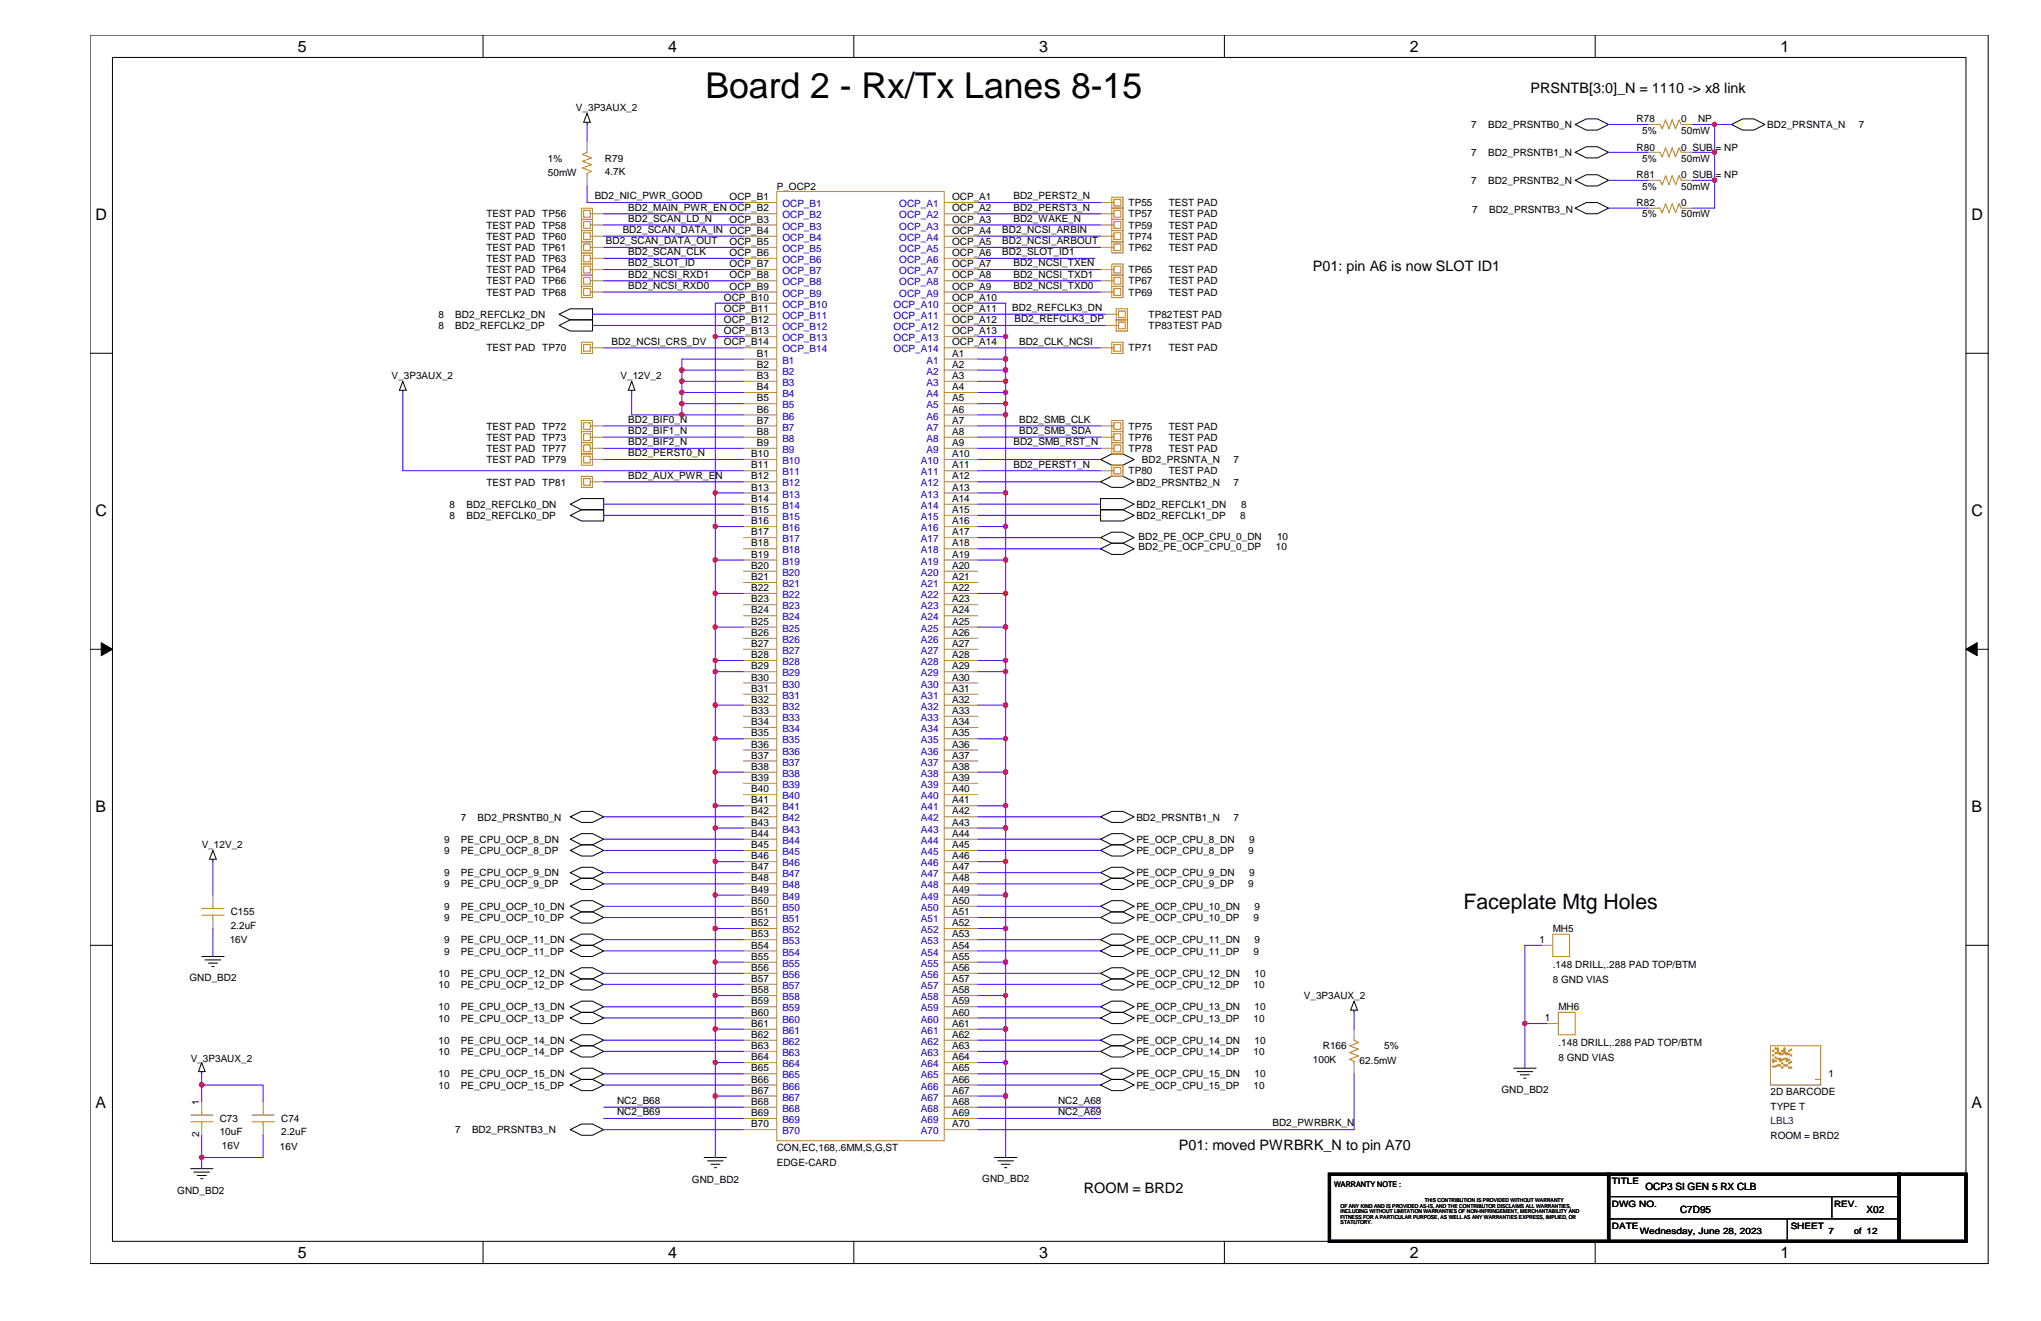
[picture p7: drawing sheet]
<svg xmlns="http://www.w3.org/2000/svg" width="432mm" height="279mm" viewBox="0 0 432 279" stroke-linecap="round" stroke-linejoin="round" font-family="sans-serif">
<path d="M19 7.4h401.6v259.8h-401.5zM23.8 12.1h392.1v250.5h-392.1z" fill="none" stroke="#000" stroke-width=".21"/>
<g fill="#fff">
<path d="M63 7.9h1.9v3.8h-1.9z"/>
<path d="M63 263.1h1.9v3.7h-1.9z"/>
</g>
<path d="M102.2 7.4v4.7M102.2 262.6v4.7" fill="none" stroke="#000" stroke-width=".21"/>
<g fill="#fff">
<path d="M141.4 7.9h1.9v3.8h-1.9z"/>
<path d="M141.4 263.1h1.9v3.7h-1.9z"/>
</g>
<path d="M180.6 7.4v4.7M180.6 262.6v4.7" fill="none" stroke="#000" stroke-width=".21"/>
<g fill="#fff">
<path d="M219.8 7.9h1.9v3.8h-1.9z"/>
<path d="M219.8 263.1h1.9v3.7h-1.9z"/>
</g>
<path d="M259 7.4v4.7M259 262.6v4.7" fill="none" stroke="#000" stroke-width=".21"/>
<g fill="#fff">
<path d="M298.2 7.9h1.9v3.8h-1.9z"/>
<path d="M298.2 263.1h1.9v3.7h-1.9z"/>
</g>
<path d="M337.5 7.4v4.7M337.5 262.6v4.7" fill="none" stroke="#000" stroke-width=".21"/>
<g fill="#fff">
<path d="M376.7 7.9h1.8v3.8h-1.8z"/>
<path d="M376.7 263.1h1.8v3.7h-1.8z"/>
<path d="M20.2 43.4h2.5v3.8h-2.5z"/>
<path d="M417.1 43.4h2.5v3.8h-2.5z"/>
<path d="M20.2 106h2.5v3.8h-2.5z"/>
<path d="M417.1 106h2.5v3.8h-2.5z"/>
</g>
<path d="M19.1 74.7h4.7M415.9 74.7h4.8" fill="none" stroke="#000" stroke-width=".21"/>
<g fill="#fff">
<path d="M20.2 168.6h2.3v3.8h-2.3z"/>
<path d="M417.1 168.6h2.3v3.8h-2.3z"/>
</g>
<path d="M19.1 137.3h4.7M415.9 137.3h4.8" fill="none" stroke="#000" stroke-width=".21"/>
<path d="M21.4 135.9l2.4 1.4-2.4 1.4zM415.9 137.3l2.4-1.4v2.8z" fill="#000" stroke="#000" stroke-width=".21"/>
<g fill="#fff">
<path d="M20.2 231.2h2.3v3.8h-2.3z"/>
<path d="M417.1 231.2h2.3v3.8h-2.3z"/>
</g>
<g fill="none" stroke="#000" stroke-width=".21">
<path d="M124.2 24l.7 1.9h-1.4zM124.2 25.9v.4M333.2 26.3l2.4-1.2h2.3l2.4 1.2-2.4 1.2h-2.3zM333.2 32.2l2.4-1.2h2.3l2.4 1.2-2.4 1.2h-2.3zM333.2 38.1l2.4-1.1h2.3l2.4 1.1-2.4 1.2h-2.3zM366.3 26.3l2.4-1.2h2.4l2.3 1.2-2.3 1.2h-2.4zM333.2 44l2.4-1.2h2.3l2.4 1.2-2.4 1.2h-2.3zM118.3 66.5l2.4-1.2h4.6v2.3h-4.6zM118.3 68.8l2.4-1.2h4.6v2.4h-4.6zM85.2 82.5v.5M85.2 80.6l.7 1.9h-1.4zM133.6 80.6l.7 1.9h-1.4z"/>
<path d="M133.6 82.5v.5M232.8 97.2l2.4-1.2h2.4l2.3 1.2-2.3 1.2h-2.4zM120.7 106.6l2.3-1.1h4.7v2.3h-4.7zM120.7 109l2.3-1.2h4.7v2.4h-4.7zM232.8 105.5h4.8l2.3 1.1-2.3 1.2h-4.8zM232.8 107.8h4.8l2.3 1.2-2.3 1.2h-4.8zM232.8 101.9l2.4-1.1h2.4l2.3 1.1-2.3 1.2h-2.4zM232.8 116.1l2.4-1.2h2.4l2.3 1.2-2.3 1.2h-2.4zM232.8 113.7l2.4-1.1h2.4l2.3 1.1-2.3 1.2h-2.4zM45 179.9l.8 1.8h-1.5zM120.6 172.8l2.4-1.2h2.3l2.4 1.2-2.4 1.1h-2.3zM120.6 179.9l2.4-1.2h2.3l2.4 1.2-2.4 1.2h-2.3z"/>
<path d="M120.6 177.5l2.4-1.2h2.3l2.4 1.2-2.4 1.2h-2.3zM232.8 172.8l2.4-1.2h2.4l2.3 1.2-2.3 1.1h-2.4zM232.8 177.5l2.4-1.2h2.4l2.3 1.2-2.3 1.2h-2.4zM232.8 179.9l2.4-1.2h2.4l2.3 1.2-2.3 1.2h-2.4zM19.1 199.9h4.7M45 181.7v.5M120.6 194.1l2.4-1.2h2.3l2.4 1.2-2.4 1.1h-2.3zM120.6 191.7l2.4-1.2h2.3l2.4 1.2-2.4 1.2h-2.3zM120.6 186.9l2.4-1.1h2.3l2.4 1.1-2.4 1.2h-2.3zM120.6 184.6l2.4-1.2h2.3l2.4 1.2-2.4 1.2h-2.3zM120.6 198.8l2.4-1.2h2.3l2.4 1.2-2.4 1.1h-2.3zM232.8 184.6l2.4-1.2h2.4l2.3 1.2-2.3 1.2h-2.4z"/>
<path d="M232.8 191.7l2.4-1.2h2.4l2.3 1.2-2.3 1.2h-2.4zM232.8 198.8l2.4-1.2h2.4l2.3 1.2-2.3 1.1h-2.4zM232.8 194.1l2.4-1.2h2.4l2.3 1.2-2.3 1.1h-2.4zM232.8 186.9l2.4-1.1h2.4l2.3 1.1-2.3 1.2h-2.4zM415.9 199.9h4.8M42.7 202.3h4.7M43.4 203h3.3M44.1 203.7h1.9M44.8 204.4h.5M120.6 201.1l2.4-1.2h2.3l2.4 1.2-2.4 1.2h-2.3zM120.6 208.2l2.4-1.1h2.3l2.4 1.1-2.4 1.2h-2.3zM120.6 215.3l2.4-1.2h2.3l2.4 1.2-2.4 1.2h-2.3z"/>
<path d="M120.6 212.9l2.4-1.1h2.3l2.4 1.1-2.4 1.2h-2.3zM120.6 205.9l2.4-1.2h2.3l2.4 1.2-2.4 1.2h-2.3zM232.8 201.1l2.4-1.2h2.4l2.3 1.2-2.3 1.2h-2.4zM232.8 205.9l2.4-1.2h2.4l2.3 1.2-2.3 1.2h-2.4zM232.8 212.9l2.4-1.1h2.4l2.3 1.1-2.3 1.2h-2.4zM232.8 215.3l2.4-1.2h2.4l2.3 1.2-2.3 1.2h-2.4zM232.8 208.2l2.4-1.1h2.4l2.3 1.1-2.3 1.2h-2.4zM286.5 211.8l.7 1.9h-1.4zM286.5 213.7v.4M42.7 226.7v.4M42.7 224.7l.7 2h-1.4zM120.6 238.9l2.4-1.2h2.3l2.4 1.2-2.4 1.2h-2.3z"/>
<path d="M120.6 222.4l2.4-1.2h2.3l2.4 1.2-2.4 1.2h-2.3zM120.6 220l2.4-1.1h2.3l2.4 1.1-2.4 1.2h-2.3zM120.6 229.5l2.4-1.2h2.3l2.4 1.2-2.4 1.2h-2.3zM120.6 227.1l2.4-1.2h2.3l2.4 1.2-2.4 1.2h-2.3zM232.8 220l2.4-1.1h2.4l2.3 1.1-2.3 1.2h-2.4zM232.8 227.1l2.4-1.2h2.4l2.3 1.2-2.3 1.2h-2.4zM232.8 229.5l2.4-1.2h2.4l2.3 1.2-2.3 1.2h-2.4zM232.8 222.4l2.4-1.2h2.4l2.3 1.2-2.3 1.2h-2.4zM320.3 225.9h4.7M321 226.7h3.3M321.6 227.3h2M322.4 228h.4"/>
<path d="M40.3 247.2h4.7M41 247.9h3.3M41.7 248.6h1.9M42.5 249.3h.4M149 244.8h4.7M149.7 245.5h3.3M150.4 246.3h1.9M151.1 247h.5M210.4 244.8h4.7M211.1 245.5h3.3M211.8 246.3h1.9M212.5 247h.5"/>
<path d="M340.3 253.1h61.4M340.3 257.8h61.4M378.1 257.8v4.8M387.6 253.1v4.7"/>
</g>
<path d="M281.3 248.4h59v14.2h-59zM340.3 248.4h61.4v14.2h-61.4zM401.7 248.4h14.2v14.2h-14.2z" fill="none" stroke="#000" stroke-width=".68"/>
<g fill="none" stroke="#cc8006" stroke-width=".21">
<path d="M124.2 32.2l-1 .5 1.9 .7-1.9 .7 1.9 .7-1.9 .7 1.9 .7-.9 .5v.3M350.9 38.1h.3l.5 1 .7-1.9 .7 1.9 .7-1.9 .7 1.9 .7-1.9 .5 .9M350.9 26.3h.3l.5 1 .7-1.9 .7 1.9 .7-1.9 .7 1.9 .7-1.9 .5 .9M350.9 32.2h.3l.5 1 .7-1.9 .7 1.9 .7-1.9 .7 1.9 .7-1.9 .5 .9M123 55.8h2.3v2.4h-2.3zM123 44h2.3v2.4h-2.3zM123 48.8h2.3v2.3h-2.3zM123 58.2h2.3v2.4h-2.3zM123 53.5h2.3v2.3h-2.3zM123 51.1h2.3v2.4h-2.3zM123 46.4h2.3v2.4h-2.3zM123.5 56.3h1.4v1.4h-1.4z"/>
<path d="M123.5 44.5h1.4v1.4h-1.4zM123.5 49.2h1.4v1.5h-1.4zM123.5 58.7h1.4v1.4h-1.4zM123.5 54h1.4v1.4h-1.4zM123.5 51.6h1.4v1.4h-1.4zM123.5 46.9h1.4v1.4h-1.4zM124.9 57h.4M124.9 45.2h.4M124.9 50h.4M124.9 59.4h.4M124.9 54.7h.4M124.9 52.3h.4"/>
<path d="M124.9 47.6h.4M164.3 40.5h35.5v200.8h-35.5zM235.2 50h.5M235.2 52.3h.5M235.2 57h.5M235.2 59.4h.5M235.2 45.2h.5M235.2 42.8h.5M235.2 47.6h.5M235.2 48.8h2.4v2.3h-2.4zM235.2 51.1h2.4v2.4h-2.4zM235.2 55.8h2.4v2.4h-2.4z"/>
<path d="M235.2 58.2h2.4v2.4h-2.4zM235.2 44h2.4v2.4h-2.4zM235.2 41.7h2.4v2.3h-2.4zM235.2 46.4h2.4v2.4h-2.4zM235.7 49.2h1.4v1.5h-1.4zM235.7 51.6h1.4v1.4h-1.4zM235.7 56.3h1.4v1.4h-1.4zM235.7 58.7h1.4v1.4h-1.4zM235.7 44.5h1.4v1.4h-1.4zM235.7 42.2h1.4v1.4h-1.4zM235.7 46.9h1.4v1.4h-1.4zM350.9 44h.3l.5 1 .7-1.9 .7 1.9 .7-1.9 .7 1.9 .7-1.9 .5 .9"/>
<path d="M123 72.4h2.3v2.4h-2.3zM123 60.6h2.3v2.3h-2.3zM123.5 72.9h1.4v1.4h-1.4zM123.5 61h1.4v1.5h-1.4zM124.9 73.6h.4M124.9 61.8h.4M235.2 61.8h.5M235.2 73.6h.5M235.2 60.6h2.4v2.3h-2.4zM235.2 72.4h2.4v2.4h-2.4zM235.7 61h1.4v1.5h-1.4zM235.7 72.9h1.4v1.4h-1.4z"/>
<path d="M236.1 68.8h.5M236.1 66.5h.5M236.1 67.6h2.4v2.4h-2.4zM236.1 65.3h2.4v2.3h-2.4zM236.6 68.1h1.4v1.5h-1.4zM236.6 65.8h1.4v1.4h-1.4zM123 88.9h2.3v2.4h-2.3zM123 91.3h2.3v2.3h-2.3zM123 93.6h2.3v2.4h-2.3zM123 96h2.3v2.4h-2.3zM123.5 89.4h1.4v1.4h-1.4zM123.5 91.7h1.4v1.5h-1.4z"/>
<path d="M123.5 94.1h1.4v1.4h-1.4zM123.5 96.5h1.4v1.4h-1.4zM124.9 90.1h.4M124.9 92.5h.4M124.9 94.8h.4M124.9 97.2h.4M235.2 90.1h.5M235.2 94.8h.5M235.2 99.6h.5M235.2 92.5h.5M235.2 88.9h2.4v2.4h-2.4zM235.2 93.6h2.4v2.4h-2.4z"/>
<path d="M235.2 98.4h2.4v2.4h-2.4zM235.2 91.3h2.4v2.3h-2.4zM235.7 89.4h1.4v1.4h-1.4zM235.7 94.1h1.4v1.4h-1.4zM235.7 98.8h1.4v1.4h-1.4zM235.7 91.7h1.4v1.5h-1.4zM123 100.8h2.3v2.3h-2.3zM123.5 101.2h1.4v1.4h-1.4zM124.9 101.9h.4M42.7 192.2h4.7M42.7 193.5h4.7M45 191.7v.5"/>
<path d="M45 193.5v.6M328.5 197.6h3.6v4.7h-3.6zM329.7 214.1h3.5v4.8h-3.5zM40.3 237.3h4.7M40.3 235.8h4.7M42.7 237.3v.4M42.7 235.4v.4M53.3 235.8h4.7M53.3 237.3h4.7M55.7 235.4v.4M55.7 237.3v.4M286.5 220l.9 .5-1.9 .7 1.9 .7-1.9 .7 1.9 .8-1.9 .6 1 .5v.2"/>
<path d="M374.6 221.2h10.6v8.3h-10.6zM375 225.5h.3v.2h-.3zM375 224.5h.3v.2h-.3zM375 224h.3v.3h-.3zM375 223.1h.3v.3h-.3zM375 222.2h.3v.2h-.3zM375.5 225.5h.3v.2h-.3zM375.5 224.3h.3v.2h-.3zM375.5 223.6h.3v.2h-.3zM375.5 222.6h.3v.2h-.3zM375.5 221.7h.3v.2h-.3zM376 221.7h.2v.2h-.2z"/>
<path d="M376 222.2h.2v.2h-.2zM376 222.6h.2v.2h-.2zM376 223.8h.2v.2h-.2zM376 225.2h.2v.3h-.2zM376.5 222.6h.2v.2h-.2zM376.5 222.8h.2v.3h-.2zM376.5 223.8h.2v.2h-.2zM376.5 224.3h.2v.2h-.2zM376.5 225.2h.2v.3h-.2zM376.9 222.2h.3v.2h-.3zM376.9 222.8h.3v.3h-.3zM376.9 224h.3v.3h-.3z"/>
<path d="M376.9 224.7h.3v.3h-.3zM376.9 225.7h.3v.2h-.3zM377.4 225.2h.3v.3h-.3zM377.4 223.8h.3v.2h-.3zM377.4 222.6h.3v.2h-.3zM377.4 222.2h.3v.2h-.3zM377.4 221.7h.3v.2h-.3zM377.9 225.2h.2v.3h-.2zM377.9 224.3h.2v.2h-.2zM377.9 223.8h.2v.2h-.2zM377.9 222.8h.2v.3h-.2zM377.9 222.6h.2v.2h-.2z"/>
<path d="M378.4 225.7h.2v.2h-.2zM378.4 224.7h.2v.3h-.2zM378.4 224h.2v.3h-.2zM378.4 222.8h.2v.3h-.2zM378.4 222.2h.2v.2h-.2zM378.8 221.9h.3v.3h-.3zM378.8 223.1h.3v.3h-.3zM378.8 224.5h.3v.2h-.3zM378.8 225.7h.3v.2h-.3zM384 228.3h1.2"/>
</g>
<g fill="none" stroke="#a84" stroke-width=".21">
<path d="M124.2 37v2.3M124.2 29.9v2.3M348.6 38.1h2.3M348.6 26.3h2.3M348.6 32.2h2.3M355.7 38.1h2.4M355.7 26.3h2.4M355.7 32.2h2.4M125.3 57h2.4M125.3 45.2h2.4M125.3 50h2.4M125.3 59.4h2.4"/>
<path d="M125.3 54.7h2.4M125.3 52.3h2.4M125.3 47.6h2.4M157.3 42.8h7M157.3 45.2h7M157.3 47.6h7M157.3 50h7M157.3 52.3h7M157.3 54.7h7M157.3 57h7M157.3 59.4h7M199.8 42.8h7.1"/>
<path d="M199.8 45.2h7.1M199.8 47.6h7.1M199.8 50h7.1M199.8 52.3h7.1M199.8 54.7h7.1M199.8 57h7.1M199.8 59.4h7.1M232.8 50h2.4M232.8 52.3h2.4M232.8 57h2.4M232.8 59.4h2.4M232.8 45.2h2.4"/>
<path d="M232.8 42.8h2.4M232.8 47.6h2.4M348.6 44h2.3M355.7 44h2.4M125.3 73.6h2.4M125.3 61.8h2.4M157.3 61.8h7M157.3 64.1h7M157.3 66.5h7M157.3 68.8h7M157.3 71.2h7M157.3 73.6h7"/>
<path d="M157.3 75.9h7M157.3 78.3h7M199.8 61.8h7.1M199.8 64.1h7.1M199.8 66.5h7.1M199.8 68.8h7.1M199.8 71.2h7.1M199.8 73.6h7.1M199.8 75.9h7.1M199.8 78.3h7.1M232.8 61.8h2.4M232.8 73.6h2.4"/>
<path d="M233.8 68.8h2.3M233.8 66.5h2.3M125.3 90.1h2.4M125.3 92.5h2.4M125.3 94.8h2.4M125.3 97.2h2.4M157.3 80.6h7M157.3 83h7M157.3 85.4h7M157.3 87.8h7M157.3 90.1h7M157.3 92.5h7"/>
<path d="M157.3 94.8h7M157.3 97.2h7M157.3 99.6h7M199.8 80.6h7.1M199.8 83h7.1M199.8 85.4h7.1M199.8 87.8h7.1M199.8 90.1h7.1M199.8 92.5h7.1M199.8 94.8h7.1M199.8 97.2h7.1M199.8 99.6h7.1"/>
<path d="M232.8 90.1h2.4M232.8 94.8h2.4M232.8 99.6h2.4M232.8 92.5h2.4M125.3 101.9h2.4M157.3 101.9h7M157.3 104.3h7M157.3 106.6h7M157.3 109h7M157.3 111.4h7M157.3 113.7h7M157.3 116.1h7"/>
<path d="M157.3 118.4h7M199.8 101.9h7.1M199.8 104.3h7.1M199.8 106.6h7.1M199.8 109h7.1M199.8 111.4h7.1M199.8 113.7h7.1M199.8 116.1h7.1M199.8 118.4h7.1M157.3 120.8h7M157.3 123.2h7M157.3 125.5h7"/>
<path d="M157.3 127.9h7M157.3 130.3h7M157.3 132.6h7M157.3 135h7M157.3 137.3h7M157.3 139.7h7M199.8 120.8h7.1M199.8 125.5h7.1M199.8 127.9h7.1M199.8 130.3h7.1M199.8 132.6h7.1M199.8 135h7.1"/>
<path d="M199.8 137.3h7.1M199.8 139.7h7.1M199.8 123.2h7.1M157.3 142.1h7M157.3 144.4h7M157.3 146.8h7M157.3 149.1h7M157.3 151.5h7M157.3 153.9h7M157.3 156.3h7M157.3 158.6h7M199.8 142.1h7.1"/>
<path d="M199.8 144.4h7.1M199.8 146.8h7.1M199.8 149.1h7.1M199.8 151.5h7.1M199.8 153.9h7.1M199.8 156.3h7.1M199.8 158.6h7.1M157.3 161h7M157.3 163.3h7M157.3 165.7h7M157.3 168.1h7M157.3 170.4h7"/>
<path d="M157.3 172.8h7M157.3 175.1h7M157.3 177.5h7M157.3 179.9h7M199.8 161h7.1M199.8 163.3h7.1M199.8 165.7h7.1M199.8 168.1h7.1M199.8 170.4h7.1M199.8 172.8h7.1M199.8 175.1h7.1M199.8 177.5h7.1"/>
<path d="M199.8 179.9h7.1M45 194.1v2.3M45 189.3v2.4M157.3 182.2h7M157.3 184.6h7M157.3 186.9h7M157.3 189.3h7M157.3 191.7h7M157.3 194.1h7M157.3 196.4h7M157.3 198.8h7M199.8 182.2h7.1"/>
<path d="M199.8 184.6h7.1M199.8 186.9h7.1M199.8 189.3h7.1M199.8 191.7h7.1M199.8 194.1h7.1M199.8 196.4h7.1M199.8 198.8h7.1M326.1 199.9h2.4M157.3 201.1h7M157.3 203.5h7M157.3 205.9h7M157.3 208.2h7"/>
<path d="M157.3 210.6h7M157.3 212.9h7M157.3 215.3h7M157.3 217.7h7M199.8 201.1h7.1M199.8 203.5h7.1M199.8 205.9h7.1M199.8 208.2h7.1M199.8 210.6h7.1M199.8 212.9h7.1M199.8 215.3h7.1M199.8 217.7h7.1"/>
<path d="M286.5 217.7v2.3M327.3 216.5h2.4M42.7 233v2.4M42.7 237.7v2.4M55.7 237.7v2.4M55.7 233v2.4M157.3 220h7M157.3 222.4h7M157.3 224.7h7M157.3 227.1h7M157.3 229.5h7M157.3 231.8h7"/>
<path d="M157.3 234.2h7M157.3 236.6h7M157.3 238.9h7M199.8 220h7.1M199.8 222.4h7.1M199.8 224.7h7.1M199.8 227.1h7.1M199.8 229.5h7.1M199.8 231.8h7.1M199.8 234.2h7.1M199.8 236.6h7.1M199.8 238.9h7.1"/>
<path d="M286.5 224.7v2.4M385.2 228.3h.1"/>
</g>
<g fill="none" stroke="#4200ff" stroke-width=".21">
<path d="M124.2 26.3v3.6M124.2 39.3v3.5h33.1M340.3 26.3h8.3M340.3 32.2h8.3M340.3 38.1h8.3M358.1 26.3h4.7M358.1 38.1h4.7M358.1 32.2h4.7M362.8 26.3h3.5M362.8 26.3v5.9M362.8 38.1v5.9h-4.7M362.8 32.2v5.9"/>
<path d="M127.7 45.2h29.6M127.7 59.4h29.6M127.7 57h29.6M127.7 54.7h29.6M127.7 52.3h29.6M127.7 47.6h29.6M127.7 50h29.6M206.9 59.4h25.9M206.9 57h25.9M206.9 50h25.9M206.9 52.3h25.9M206.9 47.6h25.9"/>
<path d="M206.9 42.8h25.9M206.9 45.2h25.9M206.9 54.7h24.7M340.3 44h8.3M125.3 66.5h32M125.3 68.8h32M127.7 61.8h29.6M127.7 73.6h29.6M144.3 78.3h13M144.3 78.3v2.3M151.3 71.2h6M151.3 71.2v33.1"/>
<path d="M157.3 64.1h-6v7.1M157.3 75.9h-13v2.4M206.9 64.1h5.9v7.1M206.9 71.2h5.9M206.9 75.9h5.9M206.9 78.3h5.9M206.9 73.6h25.9M206.9 61.8h25.9M206.9 66.5h26.9M206.9 68.8h26.9M212.8 71.2v4.7M212.8 75.9v2.4"/>
<path d="M212.8 78.3v2.3M85.2 83v16.6h72.1M127.7 97.2h29.6M127.7 90.1h29.6M127.7 92.5h29.6M127.7 94.8h29.6M133.6 83v4.8h10.7M144.3 87.8h13M144.3 80.6h13M144.3 85.4h13M144.3 83h13M144.3 85.4v2.4"/>
<path d="M144.3 80.6v2.4M144.3 83v2.4M206.9 80.6h5.9M206.9 83h5.9M206.9 85.4h5.9M206.9 87.8h5.9M206.9 92.5h25.9M206.9 90.1h25.9M206.9 94.8h25.9M206.9 99.6h25.9M206.9 97.2h25.9M212.8 80.6v2.4"/>
<path d="M212.8 83v2.4M212.8 85.4v2.4M212.8 87.8v16.5M127.7 109h29.6M127.7 106.6h29.6M127.7 101.9h29.6M151.3 104.3h6M151.3 111.4h6M151.3 118.4h6M151.3 104.3v7.1M151.3 111.4v7M151.3 118.4v7.1"/>
<path d="M206.9 104.3h5.9M206.9 111.4h5.9M206.9 118.4h5.9M206.9 109h25.9M206.9 106.6h25.9M206.9 101.9h25.9M206.9 113.7h25.9M206.9 116.1h25.9M212.8 104.3v7.1M212.8 111.4v7M212.8 118.4v7.1M151.3 125.5h6"/>
<path d="M151.3 132.6h6M151.3 139.7h6M151.3 125.5v7.1M151.3 132.6v7.1M151.3 139.7v2.4M206.9 125.5h5.9M206.9 132.6h5.9M206.9 139.7h5.9M212.8 125.5v7.1M212.8 132.6v7.1M212.8 139.7v2.4M151.3 142.1h6"/>
<path d="M151.3 149.1h6M151.3 156.3h6M151.3 142.1v7M151.3 149.1v7.2M151.3 156.3v7M206.9 142.1h5.9M206.9 149.1h5.9M206.9 156.3h5.9M212.8 142.1v7M212.8 149.1v7.2M212.8 156.3v7M127.7 172.8h29.6"/>
<path d="M127.7 179.9h29.6M127.7 177.5h29.6M151.3 163.3h6M151.3 170.4h6M151.3 175.1h6M151.3 163.3v7.1M151.3 170.4v4.7M151.3 175.1v7.1M206.9 163.3h5.9M206.9 170.4h5.9M206.9 175.1h5.9M206.9 172.8h25.9"/>
<path d="M206.9 179.9h25.9M206.9 177.5h25.9M212.8 163.3v7.1M212.8 170.4v4.7M212.8 175.1v7.1M45 196.4v5.9M45 182.2v7.1M127.7 194.1h29.6M127.7 191.7h29.6M127.7 186.9h29.6M127.7 184.6h29.6M127.7 198.8h29.6"/>
<path d="M151.3 182.2h6M151.3 189.3h6M151.3 196.4h6M151.3 182.2v7.1M151.3 189.3v7.1M151.3 196.4v7.1M206.9 182.2h5.9M206.9 189.3h5.9M206.9 196.4h5.9M206.9 198.8h25.9M206.9 194.1h25.9M206.9 191.7h25.9"/>
<path d="M206.9 186.9h25.9M206.9 184.6h25.9M212.8 182.2v7.1M212.8 189.3v7.1M212.8 196.4v7.1M326.1 199.9h-3.5v16.6M127.7 201.1h29.6M127.7 215.3h29.6M127.7 212.9h29.6M127.7 208.2h29.6M127.7 205.9h29.6M151.3 203.5h6"/>
<path d="M151.3 210.6h6M151.3 217.7h6M151.3 203.5v7.1M151.3 210.6v7.1M151.3 217.7v7M206.9 203.5h5.9M206.9 210.6h5.9M206.9 217.7h5.9M206.9 201.1h25.9M206.9 215.3h25.9M206.9 212.9h25.9M206.9 208.2h25.9"/>
<path d="M206.9 205.9h25.9M212.8 203.5v7.1M212.8 210.6v7.1M212.8 217.7v7M286.5 214.1v3.6M322.6 216.5v9.4M322.6 216.5h4.7M42.7 227.1v5.9M42.7 229.5h13v3.5M127.7 238.9h29.6M127.7 236.6h29.6M127.7 234.2h29.6"/>
<path d="M127.7 222.4h29.6M127.7 220h29.6M127.7 229.5h29.6M127.7 227.1h29.6M151.3 224.7h6M151.3 231.8h6M151.3 224.7v7.1M151.3 231.8v13M206.9 224.7h5.9M206.9 231.8h5.9M206.9 234.2h25.9M206.9 236.6h25.9"/>
<path d="M206.9 229.5h25.9M206.9 227.1h25.9M206.9 222.4h25.9M206.9 220h25.9M212.8 224.7v7.1M212.8 231.8v13M286.5 227.1v11.8h-79.6M42.7 240.1v4.7M42.7 244.8v2.4M55.7 240.1v4.7h-13"/>
</g>
<g fill="#f00" stroke="#f00" stroke-width=".21">
<circle cx="362.7" cy="32.2" r=".45"/>
<circle cx="362.7" cy="26.3" r=".45"/>
<circle cx="362.7" cy="38.1" r=".45"/>
<circle cx="212.7" cy="71.2" r=".45"/>
<circle cx="212.7" cy="78.3" r=".46"/>
<circle cx="212.7" cy="75.9" r=".46"/>
<circle cx="212.7" cy="80.6" r=".45"/>
<circle cx="212.7" cy="85.4" r=".45"/>
<circle cx="212.7" cy="83" r=".45"/>
<circle cx="212.7" cy="87.7" r=".46"/>
<circle cx="212.7" cy="111.3" r=".46"/>
<circle cx="212.7" cy="104.2" r=".45"/>
<circle cx="212.7" cy="118.4" r=".45"/>
<circle cx="212.7" cy="132.6" r=".45"/>
<circle cx="212.7" cy="125.5" r=".46"/>
<circle cx="212.7" cy="142" r=".45"/>
<circle cx="212.7" cy="139.7" r=".45"/>
<circle cx="212.7" cy="149.1" r=".46"/>
<circle cx="212.7" cy="163.3" r=".45"/>
<circle cx="212.7" cy="156.2" r=".45"/>
<circle cx="212.7" cy="175.1" r=".45"/>
<circle cx="212.7" cy="170.4" r=".46"/>
<circle cx="212.7" cy="182.2" r=".46"/>
<circle cx="212.7" cy="196.4" r=".46"/>
<circle cx="212.7" cy="189.3" r=".45"/>
<circle cx="212.7" cy="210.5" r=".45"/>
<circle cx="212.7" cy="203.5" r=".45"/>
<circle cx="212.7" cy="224.7" r=".45"/>
<circle cx="212.7" cy="217.6" r=".46"/>
<circle cx="212.7" cy="231.8" r=".46"/>
<circle cx="151.3" cy="104.2" r=".45"/>
<circle cx="151.3" cy="71.2" r=".45"/>
<circle cx="151.3" cy="111.3" r=".46"/>
<circle cx="151.3" cy="118.4" r=".45"/>
<circle cx="151.3" cy="132.6" r=".45"/>
<circle cx="151.3" cy="125.5" r=".46"/>
<circle cx="151.3" cy="142" r=".45"/>
<circle cx="151.3" cy="139.7" r=".45"/>
<circle cx="151.3" cy="149.1" r=".46"/>
<circle cx="151.3" cy="163.3" r=".45"/>
<circle cx="151.3" cy="156.2" r=".45"/>
<circle cx="151.3" cy="175.1" r=".45"/>
<circle cx="151.3" cy="170.4" r=".46"/>
<circle cx="151.3" cy="182.2" r=".46"/>
<circle cx="151.3" cy="196.4" r=".46"/>
<circle cx="151.3" cy="189.3" r=".45"/>
<circle cx="151.3" cy="210.5" r=".45"/>
<circle cx="151.3" cy="203.5" r=".45"/>
<circle cx="151.3" cy="224.7" r=".45"/>
<circle cx="151.3" cy="217.6" r=".46"/>
<circle cx="151.3" cy="231.8" r=".46"/>
<circle cx="42.7" cy="244.8" r=".46"/>
<circle cx="42.7" cy="229.4" r=".47"/>
<circle cx="322.6" cy="216.5" r=".45"/>
<circle cx="144.2" cy="78.3" r=".46"/>
<circle cx="144.2" cy="87.7" r=".46"/>
<circle cx="144.2" cy="80.6" r=".45"/>
<circle cx="144.2" cy="85.4" r=".45"/>
<circle cx="144.2" cy="83" r=".45"/>
</g>
<text font-size="7.5" x="149.2" y="20.8">Board 2 - Rx/Tx Lanes 8-15</text>
<text font-size="4.5" x="309.6" y="192.2">Faceplate Mtg Holes</text>
<g font-size="3.4">
<text x="63" y="11">5</text>
<text x="141.4" y="11">4</text>
<text x="219.8" y="11">3</text>
<text x="298.2" y="11">2</text>
<text x="376.7" y="11">1</text>
<text x="20.2" y="46.5">D</text>
<text x="417.1" y="46.5">D</text>
<text x="20.2" y="109.1">C</text>
<text x="417.1" y="109.1">C</text>
<text x="20.2" y="171.7">B</text>
<text x="417.1" y="171.7">B</text>
<text x="20.2" y="234.3">A</text>
<text x="417.1" y="234.3">A</text>
<text x="63" y="266.1">5</text>
<text x="141.4" y="266.1">4</text>
<text x="219.8" y="266.1">3</text>
<text x="298.2" y="266.1">2</text>
<text x="376.7" y="266.1">1</text>
</g>
<g font-size="3">
<text x="323.8" y="19.6">PRSNTB[3:0]_N = 1110 -&gt; x8 link</text>
<text x="277.7" y="57.4">P01: pin A6 is now SLOT ID1</text>
<text x="249.4" y="243.3">P01: moved PWRBRK_N to pin A70</text>
<text x="229.3" y="252.3">ROOM = BRD2</text>
</g>
<g font-size="2.1">
<text x="121.8" y="23.5">V_3P3AUX_2</text>
<text x="311.3" y="27.1">7</text>
<text x="314.8" y="27.1">BD2_PRSNTB0_N</text>
<text x="346.2" y="25.9">R78</text>
<text x="347.4" y="28.3">5%</text>
<text x="355.7" y="25.9">0</text>
<text x="355.7" y="28.3">50mW</text>
<text x="359.2" y="25.9">NP</text>
<text x="373.9" y="27.1">BD2_PRSNTA_N</text>
<text x="393.2" y="27.1">7</text>
<text x="115.9" y="34.2">1%</text>
<text x="128" y="34.2">R79</text>
<text x="311.3" y="33">7</text>
<text x="314.8" y="33">BD2_PRSNTB1_N</text>
<text x="346.2" y="31.8">R80</text>
<text x="347.4" y="34.2">5%</text>
<text x="355.7" y="31.8">0 SUB = NP</text>
<text x="355.7" y="34.2">50mW</text>
<text x="115.9" y="37.3">50mW</text>
<text x="128" y="37">4.7K</text>
<text x="164.3" y="40.1">P_OCP2</text>
<text x="311.3" y="38.9">7</text>
<text x="314.8" y="38.9">BD2_PRSNTB2_N</text>
<text x="346.2" y="37.7">R81</text>
<text x="347.4" y="40.1">5%</text>
<text x="355.7" y="37.7">0 SUB = NP</text>
<text x="355.7" y="40.1">50mW</text>
<text x="102.9" y="46">TEST PAD</text>
<text x="114.7" y="46">TP56</text>
<text x="125.8" y="42.2">BD2_NIC_PWR_GOOD</text>
<text x="132.9" y="44.5">BD2_MAIN_PWR_EN OCP_B2</text>
<text x="132.9" y="46.9">BD2_SCAN_LD_N</text>
<text x="154.3" y="42.3">OCP_B1</text>
<text x="154.3" y="47.1">OCP_B3</text>
<text x="201.4" y="42.3">OCP_A1</text>
<text x="201.4" y="44.7">OCP_A2</text>
<text x="201.4" y="47.1">OCP_A3</text>
<text x="214.4" y="46.9">BD2_WAKE_N</text>
<text x="214.4" y="42.2">BD2_PERST2_N</text>
<text x="214.4" y="44.5">BD2_PERST3_N</text>
<text x="238.8" y="46">TP57</text>
<text x="238.8" y="43.6">TP55</text>
<text x="247.3" y="46">TEST PAD</text>
<text x="247.3" y="43.6">TEST PAD</text>
<text x="311.5" y="45">7</text>
<text x="315" y="45">BD2_PRSNTB3_N</text>
<text x="346.2" y="43.6">R82</text>
<text x="347.4" y="46">5%</text>
<text x="355.7" y="43.6">0</text>
<text x="355.7" y="46">50mW</text>
<text x="102.9" y="50.7">TEST PAD</text>
<text x="102.9" y="53.1">TEST PAD</text>
<text x="102.9" y="48.3">TEST PAD</text>
<text x="114.7" y="50.7">TP60</text>
<text x="114.7" y="53.1">TP61</text>
<text x="114.7" y="48.3">TP58</text>
<text x="128.2" y="51.6">BD2_SCAN_DATA_OUT</text>
<text x="131.7" y="49.3">BD2_SCAN_DATA_IN OCP_B4</text>
<text x="132.9" y="54">BD2_SCAN_CLK</text>
<text x="154.3" y="51.8">OCP_B5</text>
<text x="201.4" y="49.4">OCP_A4</text>
<text x="201.4" y="51.8">OCP_A5</text>
<text x="212" y="49.3">BD2_NCSI_ARBIN</text>
<text x="212" y="51.6">BD2_NCSI_ARBOUT</text>
<text x="212" y="54">BD2_SLOT_ID1</text>
<text x="238.8" y="50.7">TP74</text>
<text x="238.8" y="53.1">TP62</text>
<text x="238.8" y="48.3">TP59</text>
<text x="247.3" y="50.7">TEST PAD</text>
<text x="247.3" y="53.1">TEST PAD</text>
<text x="247.3" y="48.3">TEST PAD</text>
<text x="102.9" y="57.8">TEST PAD</text>
<text x="102.9" y="55.5">TEST PAD</text>
<text x="114.7" y="57.8">TP64</text>
<text x="114.7" y="55.5">TP63</text>
<text x="132.9" y="58.7">BD2_NCSI_RXD1</text>
<text x="132.9" y="56.3">BD2_SLOT_ID</text>
<text x="154.3" y="54.1">OCP_B6</text>
<text x="154.3" y="56.5">OCP_B7</text>
<text x="154.3" y="58.9">OCP_B8</text>
<text x="201.4" y="54.1">OCP_A6</text>
<text x="201.4" y="56.5">OCP_A7</text>
<text x="201.4" y="58.9">OCP_A8</text>
<text x="214.4" y="58.7">BD2_NCSI_TXD1</text>
<text x="214.4" y="56.3">BD2_NCSI_TXEN</text>
<text x="238.8" y="57.8">TP65</text>
<text x="247.3" y="57.8">TEST PAD</text>
<text x="102.9" y="60.2">TEST PAD</text>
<text x="102.9" y="62.5">TEST PAD</text>
<text x="114.7" y="60.2">TP66</text>
<text x="114.7" y="62.5">TP68</text>
<text x="132.9" y="61.1">BD2_NCSI_RXD0</text>
<text x="153.2" y="63.6">OCP_B10</text>
<text x="153.2" y="66">OCP_B11</text>
<text x="154.3" y="61.3">OCP_B9</text>
<text x="201.4" y="63.6">OCP_A10</text>
<text x="201.4" y="66">OCP_A11</text>
<text x="201.4" y="61.3">OCP_A9</text>
<text x="214.2" y="65.8">BD2_REFCLK3_DN</text>
<text x="214.4" y="61.1">BD2_NCSI_TXD0</text>
<text x="238.8" y="60.2">TP67</text>
<text x="238.8" y="62.5">TP69</text>
<text x="247.3" y="60.2">TEST PAD</text>
<text x="247.3" y="62.5">TEST PAD</text>
<text x="92.8" y="67.3">8</text>
<text x="92.8" y="69.6">8</text>
<text x="96.3" y="67.3">BD2_REFCLK2_DN</text>
<text x="96.3" y="69.6">BD2_REFCLK2_DP</text>
<text x="153.2" y="68.3">OCP_B12</text>
<text x="153.2" y="70.7">OCP_B13</text>
<text x="201.4" y="68.3">OCP_A12</text>
<text x="201.4" y="70.7">OCP_A13</text>
<text x="214.6" y="68.2">BD2_REFCLK3_DP</text>
<text x="243" y="69.6">TP83TEST PAD</text>
<text x="243" y="67.3">TP82TEST PAD</text>
<text x="102.9" y="74.3">TEST PAD</text>
<text x="114.7" y="74.3">TP70</text>
<text x="129.4" y="72.9">BD2_NCSI_CRS_DV</text>
<text x="153.2" y="73.1">OCP_B14</text>
<text x="160.1" y="75.4">B1</text>
<text x="160.1" y="77.8">B2</text>
<text x="201.4" y="73.1">OCP_A14</text>
<text x="201.4" y="75.4">A1</text>
<text x="201.4" y="77.8">A2</text>
<text x="215.6" y="72.9">BD2_CLK_NCSI</text>
<text x="238.8" y="74.3">TP71</text>
<text x="247.3" y="74.3">TEST PAD</text>
<text x="82.8" y="80.2">V_3P3AUX_2</text>
<text x="131.3" y="80.2">V_12V_2</text>
<text x="160.1" y="80.1">B3</text>
<text x="160.1" y="82.5">B4</text>
<text x="201.4" y="80.1">A3</text>
<text x="201.4" y="82.5">A4</text>
<text x="132.9" y="89.4">BD2_BIF0_N</text>
<text x="160.1" y="84.9">B5</text>
<text x="160.1" y="87.2">B6</text>
<text x="160.1" y="89.6">B7</text>
<text x="201.4" y="84.9">A5</text>
<text x="201.4" y="87.2">A6</text>
<text x="201.4" y="89.6">A7</text>
<text x="215.6" y="89.4">BD2_SMB_CLK</text>
<text x="102.9" y="90.9">TEST PAD</text>
<text x="102.9" y="93.2">TEST PAD</text>
<text x="102.9" y="95.6">TEST PAD</text>
<text x="114.7" y="90.9">TP72</text>
<text x="114.7" y="93.2">TP73</text>
<text x="114.7" y="95.6">TP77</text>
<text x="132.9" y="91.8">BD2_BIF1_N</text>
<text x="132.9" y="94.1">BD2_BIF2_N</text>
<text x="160.1" y="91.9">B8</text>
<text x="160.1" y="94.3">B9</text>
<text x="201.4" y="91.9">A8</text>
<text x="201.4" y="94.3">A9</text>
<text x="214.4" y="94.1">BD2_SMB_RST_N</text>
<text x="215.6" y="91.8">BD2_SMB_SDA</text>
<text x="238.8" y="90.9">TP75</text>
<text x="238.8" y="95.6">TP78</text>
<text x="238.8" y="93.2">TP76</text>
<text x="247.3" y="90.9">TEST PAD</text>
<text x="247.3" y="95.6">TEST PAD</text>
<text x="247.3" y="93.2">TEST PAD</text>
<text x="102.9" y="98">TEST PAD</text>
<text x="114.7" y="98">TP79</text>
<text x="132.9" y="96.5">BD2_PERST0_N</text>
<text x="132.9" y="101.2">BD2_AUX_PWR_EN</text>
<text x="158.9" y="96.7">B10</text>
<text x="158.9" y="99.1">B11</text>
<text x="158.9" y="101.4">B12</text>
<text x="201.4" y="96.7">A10</text>
<text x="201.4" y="99.1">A11</text>
<text x="201.4" y="101.4">A12</text>
<text x="214.4" y="98.9">BD2_PERST1_N</text>
<text x="238.8" y="100.3">TP80</text>
<text x="241.6" y="98">BD2_PRSNTA_N</text>
<text x="247.3" y="100.3">TEST PAD</text>
<text x="260.9" y="98">7</text>
<text x="95.1" y="107.4">8</text>
<text x="98.7" y="107.4">BD2_REFCLK0_DN</text>
<text x="102.9" y="102.7">TEST PAD</text>
<text x="114.7" y="102.7">TP81</text>
<text x="158.9" y="103.8">B13</text>
<text x="158.9" y="106.1">B14</text>
<text x="201.4" y="103.8">A13</text>
<text x="201.4" y="106.1">A14</text>
<text x="240.4" y="107.4">BD2_REFCLK1_DN</text>
<text x="240.4" y="102.7">BD2_PRSNTB2_N</text>
<text x="260.9" y="102.7">7</text>
<text x="262.6" y="107.4">8</text>
<text x="95.1" y="109.8">8</text>
<text x="98.7" y="109.8">BD2_REFCLK0_DP</text>
<text x="158.9" y="108.5">B15</text>
<text x="158.9" y="110.9">B16</text>
<text x="158.9" y="113.2">B17</text>
<text x="201.4" y="108.5">A15</text>
<text x="201.4" y="110.9">A16</text>
<text x="201.4" y="113.2">A17</text>
<text x="240.4" y="109.8">BD2_REFCLK1_DP</text>
<text x="262.4" y="109.8">8</text>
<text x="158.9" y="115.6">B18</text>
<text x="158.9" y="117.9">B19</text>
<text x="201.4" y="115.6">A18</text>
<text x="201.4" y="117.9">A19</text>
<text x="240.9" y="116.4">BD2_PE_OCP_CPU_0_DP</text>
<text x="240.9" y="114.3">BD2_PE_OCP_CPU_0_DN</text>
<text x="269.9" y="116.4">10</text>
<text x="270.2" y="114.3">10</text>
<text x="158.9" y="120.3">B20</text>
<text x="158.9" y="122.7">B21</text>
<text x="158.9" y="125">B22</text>
<text x="201.4" y="120.3">A20</text>
<text x="201.4" y="125">A22</text>
<text x="201.4" y="122.7">A21</text>
<text x="158.9" y="127.4">B23</text>
<text x="158.9" y="129.8">B24</text>
<text x="201.4" y="127.4">A23</text>
<text x="201.4" y="129.8">A24</text>
<text x="158.9" y="132.1">B25</text>
<text x="158.9" y="134.5">B26</text>
<text x="158.9" y="136.8">B27</text>
<text x="201.4" y="132.1">A25</text>
<text x="201.4" y="134.5">A26</text>
<text x="201.4" y="136.8">A27</text>
<text x="158.9" y="139.2">B28</text>
<text x="158.9" y="141.6">B29</text>
<text x="158.9" y="143.9">B30</text>
<text x="201.4" y="139.2">A28</text>
<text x="201.4" y="141.6">A29</text>
<text x="201.4" y="143.9">A30</text>
<text x="158.9" y="146.3">B31</text>
<text x="158.9" y="148.6">B32</text>
<text x="201.4" y="146.3">A31</text>
<text x="201.4" y="148.6">A32</text>
<text x="158.9" y="151">B33</text>
<text x="158.9" y="153.4">B34</text>
<text x="158.9" y="155.7">B35</text>
<text x="201.4" y="151">A33</text>
<text x="201.4" y="153.4">A34</text>
<text x="201.4" y="155.7">A35</text>
<text x="158.9" y="158.1">B36</text>
<text x="158.9" y="160.4">B37</text>
<text x="201.4" y="158.1">A36</text>
<text x="201.4" y="160.4">A37</text>
<text x="158.9" y="162.8">B38</text>
<text x="158.9" y="165.2">B39</text>
<text x="158.9" y="167.6">B40</text>
<text x="201.4" y="162.8">A38</text>
<text x="201.4" y="165.2">A39</text>
<text x="201.4" y="167.6">A40</text>
<text x="97.5" y="173.6">7</text>
<text x="101" y="173.6">BD2_PRSNTB0_N</text>
<text x="158.9" y="169.9">B41</text>
<text x="158.9" y="172.3">B42</text>
<text x="201.4" y="169.9">A41</text>
<text x="201.4" y="172.3">A42</text>
<text x="240.4" y="173.6">BD2_PRSNTB1_N</text>
<text x="260.9" y="173.6">7</text>
<text x="42.7" y="179.5">V_12V_2</text>
<text x="93.9" y="178.3">9</text>
<text x="97.5" y="178.3">PE_CPU_OCP_8_DN</text>
<text x="158.9" y="174.6">B43</text>
<text x="158.9" y="177">B44</text>
<text x="158.9" y="179.4">B45</text>
<text x="201.4" y="174.6">A43</text>
<text x="201.4" y="177">A44</text>
<text x="201.4" y="179.4">A45</text>
<text x="240.4" y="178.3">PE_OCP_CPU_8_DN</text>
<text x="264.2" y="178.3">9</text>
<text x="93.9" y="180.6">9</text>
<text x="93.9" y="185.4">9</text>
<text x="97.5" y="180.6">PE_CPU_OCP_8_DP</text>
<text x="97.5" y="185.4">PE_CPU_OCP_9_DN</text>
<text x="158.9" y="181.7">B46</text>
<text x="158.9" y="184.1">B47</text>
<text x="201.4" y="181.7">A46</text>
<text x="201.4" y="184.1">A47</text>
<text x="240.4" y="185.4">PE_OCP_CPU_9_DN</text>
<text x="240.4" y="180.6">PE_OCP_CPU_8_DP</text>
<text x="264" y="180.6">9</text>
<text x="264.2" y="185.4">9</text>
<text x="93.9" y="187.7">9</text>
<text x="97.5" y="187.7">PE_CPU_OCP_9_DP</text>
<text x="158.9" y="186.4">B48</text>
<text x="158.9" y="188.8">B49</text>
<text x="158.9" y="191.2">B50</text>
<text x="201.4" y="186.4">A48</text>
<text x="201.4" y="188.8">A49</text>
<text x="201.4" y="191.2">A50</text>
<text x="240.4" y="187.7">PE_OCP_CPU_9_DP</text>
<text x="264" y="187.7">9</text>
<text x="48.8" y="196.5">2.2uF</text>
<text x="48.8" y="193.6">C155</text>
<text x="93.9" y="194.8">9</text>
<text x="93.9" y="192.4">9</text>
<text x="97.5" y="194.8">PE_CPU_OCP_10_DP</text>
<text x="97.5" y="192.4">PE_CPU_OCP_10_DN</text>
<text x="158.9" y="193.5">B51</text>
<text x="158.9" y="195.9">B52</text>
<text x="201.4" y="193.5">A51</text>
<text x="201.4" y="195.9">A52</text>
<text x="240.4" y="192.4">PE_OCP_CPU_10_DN</text>
<text x="240.4" y="194.8">PE_OCP_CPU_10_DP</text>
<text x="265.2" y="194.8">9</text>
<text x="265.4" y="192.4">9</text>
<text x="328.5" y="197.2">MH5</text>
<text x="48.6" y="199.5">16V</text>
<text x="93.9" y="201.9">9</text>
<text x="93.9" y="199.5">9</text>
<text x="97.5" y="201.9">PE_CPU_OCP_11_DP</text>
<text x="97.5" y="199.5">PE_CPU_OCP_11_DN</text>
<text x="158.9" y="198.2">B53</text>
<text x="158.9" y="200.6">B54</text>
<text x="158.9" y="203">B55</text>
<text x="201.4" y="198.2">A53</text>
<text x="201.4" y="200.6">A54</text>
<text x="201.4" y="203">A55</text>
<text x="240.4" y="199.5">PE_OCP_CPU_11_DN</text>
<text x="240.4" y="201.9">PE_OCP_CPU_11_DP</text>
<text x="265.2" y="201.9">9</text>
<text x="265.4" y="199.5">9</text>
<text x="325.7" y="199.4">1</text>
<text x="40.1" y="207.6">GND_BD2</text>
<text x="92.8" y="209">10</text>
<text x="92.8" y="206.6">10</text>
<text x="97.5" y="209">PE_CPU_OCP_12_DP</text>
<text x="97.5" y="206.6">PE_CPU_OCP_12_DN</text>
<text x="158.9" y="205.4">B56</text>
<text x="158.9" y="207.7">B57</text>
<text x="201.4" y="205.4">A56</text>
<text x="201.4" y="207.7">A57</text>
<text x="240.4" y="206.6">PE_OCP_CPU_12_DN</text>
<text x="240.4" y="209">PE_OCP_CPU_12_DP</text>
<text x="265.2" y="209">10</text>
<text x="265.4" y="206.6">10</text>
<text x="328.5" y="204.7">.148 DRILL,.288 PAD TOP/BTM</text>
<text x="328.5" y="207.8">8 GND VIAS</text>
<text x="92.8" y="213.7">10</text>
<text x="97.5" y="213.7">PE_CPU_OCP_13_DN</text>
<text x="158.9" y="210.1">B58</text>
<text x="158.9" y="212.4">B59</text>
<text x="158.9" y="214.8">B60</text>
<text x="201.4" y="210.1">A58</text>
<text x="201.4" y="212.4">A59</text>
<text x="201.4" y="214.8">A60</text>
<text x="240.4" y="213.7">PE_OCP_CPU_13_DN</text>
<text x="265.4" y="213.7">10</text>
<text x="275.8" y="211.3">V_3P3AUX_2</text>
<text x="326.9" y="216">1</text>
<text x="329.7" y="213.7">MH6</text>
<text x="92.8" y="220.8">10</text>
<text x="92.8" y="216.1">10</text>
<text x="97.5" y="220.8">PE_CPU_OCP_14_DN</text>
<text x="97.5" y="216.1">PE_CPU_OCP_13_DP</text>
<text x="158.9" y="217.2">B61</text>
<text x="158.9" y="219.5">B62</text>
<text x="158.9" y="221.9">B63</text>
<text x="201.4" y="217.2">A61</text>
<text x="201.4" y="219.5">A62</text>
<text x="201.4" y="221.9">A63</text>
<text x="240.4" y="220.8">PE_OCP_CPU_14_DN</text>
<text x="240.4" y="216.1">PE_OCP_CPU_13_DP</text>
<text x="265.2" y="216.1">10</text>
<text x="265.4" y="220.8">10</text>
<text x="279.9" y="222">R166</text>
<text x="292.9" y="222">5%</text>
<text x="329.7" y="221.3">.148 DRILL,.288 PAD TOP/BTM</text>
<text x="40.3" y="224.6">V_3P3AUX_2</text>
<text x="92.8" y="223.1">10</text>
<text x="92.8" y="227.9">10</text>
<text x="97.5" y="223.1">PE_CPU_OCP_14_DP</text>
<text x="97.5" y="227.9">PE_CPU_OCP_15_DN</text>
<text x="158.9" y="224.2">B64</text>
<text x="158.9" y="226.6">B65</text>
<text x="201.4" y="224.2">A64</text>
<text x="201.4" y="226.6">A65</text>
<text x="240.4" y="227.9">PE_OCP_CPU_15_DN</text>
<text x="240.4" y="223.1">PE_OCP_CPU_14_DP</text>
<text x="265.2" y="223.1">10</text>
<text x="265.4" y="227.9">10</text>
<text x="277.7" y="224.8">100K</text>
<text x="287.7" y="225">62.5mW</text>
<text x="329.7" y="224.3">8 GND VIAS</text>
<text x="386.8" y="227.8">1</text>
<text x="42.2" y="233.7" transform="rotate(-90 42.2 233.7)">1</text>
<text x="92.8" y="230.3">10</text>
<text x="97.5" y="230.3">PE_CPU_OCP_15_DP</text>
<text x="130.6" y="233.5">NC2_B68</text>
<text x="158.9" y="229">B66</text>
<text x="158.9" y="231.3">B67</text>
<text x="158.9" y="233.7">B68</text>
<text x="201.4" y="229">A66</text>
<text x="201.4" y="231.3">A67</text>
<text x="201.4" y="233.7">A68</text>
<text x="223.9" y="233.5">NC2_A68</text>
<text x="240.4" y="230.3">PE_OCP_CPU_15_DP</text>
<text x="265.2" y="230.3">10</text>
<text x="317.7" y="231.2">GND_BD2</text>
<text x="374.6" y="231.6">2D BARCODE</text>
<text x="46.5" y="237.3">C73</text>
<text x="59.5" y="237.3">C74</text>
<text x="96.3" y="239.7">7</text>
<text x="99.9" y="239.7">BD2_PRSNTB3_N</text>
<text x="130.6" y="235.9">NC2_B69</text>
<text x="158.9" y="236.1">B69</text>
<text x="158.9" y="238.4">B70</text>
<text x="201.4" y="236.1">A69</text>
<text x="201.4" y="238.4">A70</text>
<text x="223.9" y="235.9">NC2_A69</text>
<text x="269.2" y="238.3">BD2_PWRBRK_N</text>
<text x="374.6" y="234.7">TYPE T</text>
<text x="42.2" y="240.6" transform="rotate(-90 42.2 240.6)">2</text>
<text x="46.5" y="240.2">10uF</text>
<text x="46.9" y="243">16V</text>
<text x="59.2" y="243.2">16V</text>
<text x="59.5" y="240.2">2.2uF</text>
<text x="164.3" y="243.5">CON,EC,168,.6MM,S,G,ST</text>
<text x="374.6" y="240.9">ROOM = BRD2</text>
<text x="146.4" y="250.3">GND_BD2</text>
<text x="164.3" y="246.5">EDGE-CARD</text>
<text x="207.8" y="250.1">GND_BD2</text>
<text x="348.1" y="251.7">OCP3 SI GEN 5 RX CLB</text>
<text x="37.5" y="252.4">GND_BD2</text>
<text x="355.4" y="256.5">C7D95</text>
<text x="394.9" y="256.5">X02</text>
</g>
<g font-size="2.1" fill="#00c">
<text x="165.5" y="43.8">OCP_B1</text>
<text x="165.5" y="46.2">OCP_B2</text>
<text x="190.2" y="43.8">OCP_A1</text>
<text x="190.2" y="46.2">OCP_A2</text>
<text x="165.5" y="48.6">OCP_B3</text>
<text x="165.5" y="50.9">OCP_B4</text>
<text x="165.5" y="53.3">OCP_B5</text>
<text x="190.2" y="48.6">OCP_A3</text>
<text x="190.2" y="50.9">OCP_A4</text>
<text x="190.2" y="53.3">OCP_A5</text>
<text x="165.5" y="55.6">OCP_B6</text>
<text x="165.5" y="58">OCP_B7</text>
<text x="190.2" y="55.6">OCP_A6</text>
<text x="190.2" y="58">OCP_A7</text>
<text x="165.5" y="60.4">OCP_B8</text>
<text x="165.5" y="62.7">OCP_B9</text>
<text x="165.5" y="65.1">OCP_B10</text>
<text x="189.1" y="65.1">OCP_A10</text>
<text x="190.2" y="60.4">OCP_A8</text>
<text x="190.2" y="62.7">OCP_A9</text>
<text x="165.5" y="67.4">OCP_B11</text>
<text x="165.5" y="69.8">OCP_B12</text>
<text x="189.1" y="67.4">OCP_A11</text>
<text x="189.1" y="69.8">OCP_A12</text>
<text x="165.5" y="72.2">OCP_B13</text>
<text x="165.5" y="74.5">OCP_B14</text>
<text x="165.5" y="76.9">B1</text>
<text x="189.1" y="72.2">OCP_A13</text>
<text x="189.1" y="74.5">OCP_A14</text>
<text x="196" y="76.9">A1</text>
<text x="165.5" y="79.2">B2</text>
<text x="165.5" y="81.6">B3</text>
<text x="165.5" y="84">B4</text>
<text x="196" y="79.2">A2</text>
<text x="196" y="81.6">A3</text>
<text x="196" y="84">A4</text>
<text x="165.5" y="86.4">B5</text>
<text x="165.5" y="88.7">B6</text>
<text x="196" y="86.4">A5</text>
<text x="196" y="88.7">A6</text>
<text x="165.5" y="91.1">B7</text>
<text x="165.5" y="93.4">B8</text>
<text x="165.5" y="95.8">B9</text>
<text x="196" y="91.1">A7</text>
<text x="196" y="93.4">A8</text>
<text x="196" y="95.8">A9</text>
<text x="165.5" y="98.2">B10</text>
<text x="165.5" y="100.5">B11</text>
<text x="194.8" y="98.2">A10</text>
<text x="194.8" y="100.5">A11</text>
<text x="165.5" y="102.9">B12</text>
<text x="165.5" y="105.2">B13</text>
<text x="165.5" y="107.6">B14</text>
<text x="194.8" y="102.9">A12</text>
<text x="194.8" y="105.2">A13</text>
<text x="194.8" y="107.6">A14</text>
<text x="165.5" y="110">B15</text>
<text x="165.5" y="112.4">B16</text>
<text x="194.8" y="110">A15</text>
<text x="194.8" y="112.4">A16</text>
<text x="165.5" y="114.7">B17</text>
<text x="165.5" y="117.1">B18</text>
<text x="165.5" y="119.4">B19</text>
<text x="194.8" y="114.7">A17</text>
<text x="194.8" y="117.1">A18</text>
<text x="194.8" y="119.4">A19</text>
<text x="165.5" y="121.8">B20</text>
<text x="165.5" y="124.2">B21</text>
<text x="194.8" y="121.8">A20</text>
<text x="194.8" y="124.2">A21</text>
<text x="165.5" y="126.5">B22</text>
<text x="165.5" y="128.9">B23</text>
<text x="165.5" y="131.2">B24</text>
<text x="194.8" y="126.5">A22</text>
<text x="194.8" y="128.9">A23</text>
<text x="194.8" y="131.2">A24</text>
<text x="165.5" y="133.6">B25</text>
<text x="165.5" y="136">B26</text>
<text x="194.8" y="133.6">A25</text>
<text x="194.8" y="136">A26</text>
<text x="165.5" y="138.3">B27</text>
<text x="165.5" y="140.7">B28</text>
<text x="165.5" y="143">B29</text>
<text x="194.8" y="138.3">A27</text>
<text x="194.8" y="140.7">A28</text>
<text x="194.8" y="143">A29</text>
<text x="165.5" y="145.4">B30</text>
<text x="165.5" y="147.8">B31</text>
<text x="194.8" y="145.4">A30</text>
<text x="194.8" y="147.8">A31</text>
<text x="165.5" y="150.1">B32</text>
<text x="165.5" y="152.5">B33</text>
<text x="165.5" y="154.9">B34</text>
<text x="194.8" y="150.1">A32</text>
<text x="194.8" y="152.5">A33</text>
<text x="194.8" y="154.9">A34</text>
<text x="165.5" y="157.2">B35</text>
<text x="165.5" y="159.6">B36</text>
<text x="165.5" y="161.9">B37</text>
<text x="194.8" y="157.2">A35</text>
<text x="194.8" y="159.6">A36</text>
<text x="194.8" y="161.9">A37</text>
<text x="165.5" y="164.3">B38</text>
<text x="165.5" y="166.7">B39</text>
<text x="194.8" y="164.3">A38</text>
<text x="194.8" y="166.7">A39</text>
<text x="165.5" y="169">B40</text>
<text x="165.5" y="171.4">B41</text>
<text x="165.5" y="173.7">B42</text>
<text x="194.8" y="169">A40</text>
<text x="194.8" y="171.4">A41</text>
<text x="194.8" y="173.7">A42</text>
<text x="165.5" y="176.1">B43</text>
<text x="165.5" y="178.5">B44</text>
<text x="194.8" y="176.1">A43</text>
<text x="194.8" y="178.5">A44</text>
<text x="165.5" y="180.8">B45</text>
<text x="165.5" y="183.2">B46</text>
<text x="165.5" y="185.5">B47</text>
<text x="194.8" y="180.8">A45</text>
<text x="194.8" y="183.2">A46</text>
<text x="194.8" y="185.5">A47</text>
<text x="165.5" y="187.9">B48</text>
<text x="165.5" y="190.3">B49</text>
<text x="194.8" y="187.9">A48</text>
<text x="194.8" y="190.3">A49</text>
<text x="165.5" y="192.7">B50</text>
<text x="165.5" y="195">B51</text>
<text x="165.5" y="197.4">B52</text>
<text x="194.8" y="192.7">A50</text>
<text x="194.8" y="195">A51</text>
<text x="194.8" y="197.4">A52</text>
<text x="165.5" y="199.7">B53</text>
<text x="165.5" y="202.1">B54</text>
<text x="194.8" y="199.7">A53</text>
<text x="194.8" y="202.1">A54</text>
<text x="165.5" y="204.5">B55</text>
<text x="165.5" y="206.8">B56</text>
<text x="165.5" y="209.2">B57</text>
<text x="194.8" y="204.5">A55</text>
<text x="194.8" y="206.8">A56</text>
<text x="194.8" y="209.2">A57</text>
<text x="165.5" y="211.5">B58</text>
<text x="165.5" y="213.9">B59</text>
<text x="194.8" y="211.5">A58</text>
<text x="194.8" y="213.9">A59</text>
<text x="165.5" y="216.3">B60</text>
<text x="165.5" y="218.7">B61</text>
<text x="165.5" y="221">B62</text>
<text x="194.8" y="216.3">A60</text>
<text x="194.8" y="218.7">A61</text>
<text x="194.8" y="221">A62</text>
<text x="165.5" y="223.4">B63</text>
<text x="165.5" y="225.7">B64</text>
<text x="194.8" y="223.4">A63</text>
<text x="194.8" y="225.7">A64</text>
<text x="165.5" y="228.1">B65</text>
<text x="165.5" y="230.5">B66</text>
<text x="165.5" y="232.8">B67</text>
<text x="194.8" y="228.1">A65</text>
<text x="194.8" y="230.5">A66</text>
<text x="194.8" y="232.8">A67</text>
<text x="165.5" y="235.2">B68</text>
<text x="165.5" y="237.5">B69</text>
<text x="165.5" y="239.9">B70</text>
<text x="194.8" y="235.2">A68</text>
<text x="194.8" y="237.5">A69</text>
<text x="194.8" y="239.9">A70</text>
</g>
<text font-size="2.1" fill="#004040" x="374.6" y="237.8">LBL3</text>
<g font-size="1.9">
<text x="341" y="250.5">TITLE</text>
<text x="341" y="255.3">DWG NO.</text>
<text x="388" y="255.3">REV.</text>
<text x="341" y="260">DATE</text>
<text x="346.9" y="260.9">Wednesday, June 28, 2023</text>
<text x="378.8" y="260">SHEET</text>
<text x="386.8" y="260.9">7</text>
<text x="392.3" y="260.9">of 12</text>
</g>
<text font-size="1.7" x="282.2" y="251">WARRANTY NOTE :</text>
<g font-size="1.1">
<text x="283.6" y="255.4">OF ANY KIND AND IS PROVIDED AS-IS, AND THE CONTRIBUTOR DISCLAIMS ALL WARRANTIES,</text>
<text x="283.6" y="256.6">INCLUDING WITHOUT LIMITATION WARRANTIES OF NON-INFRINGEMENT, MERCHANTABILITY AND</text>
<text x="283.6" y="257.8">FITNESS FOR A PARTICULAR PURPOSE, AS WELL AS ANY WARRANTIES EXPRESS, IMPLIED, OR</text>
<text x="301.4" y="254.2">THIS CONTRIBUTION IS PROVIDED WITHOUT WARRANTY</text>
<text x="283.6" y="259">STATUTORY.</text>
</g>
</svg>
